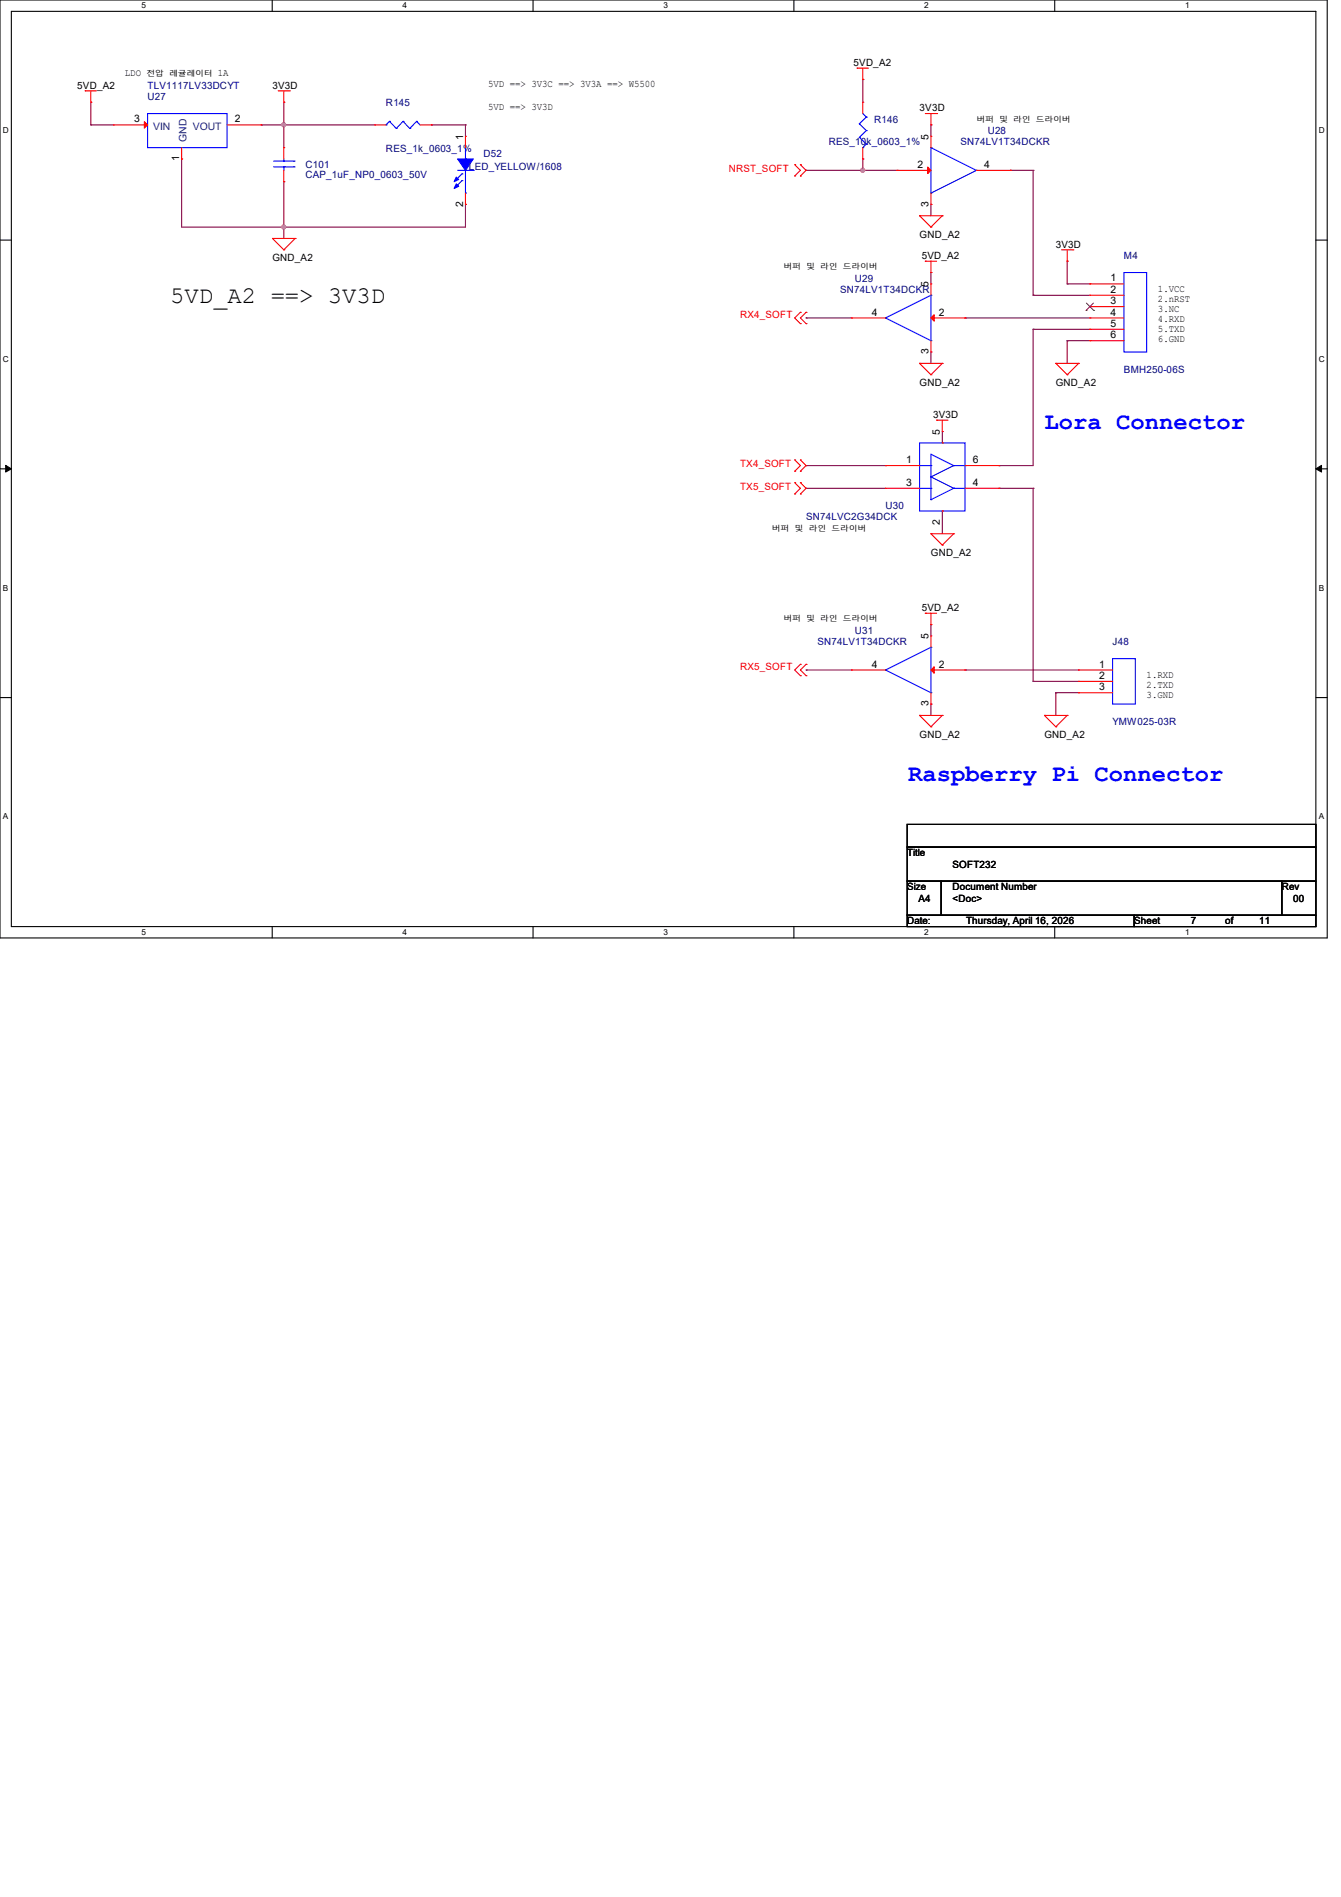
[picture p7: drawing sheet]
<svg xmlns="http://www.w3.org/2000/svg" width="210mm" height="297mm" viewBox="0 0 210 297" stroke-linecap="round" stroke-linejoin="round" font-family="sans-serif">
<path d="M0 0h207.9v146.9h-207.9zM1.8 1.8h204.3v143.3h-204.3z" fill="none" stroke="#000" stroke-width=".17"/>
<g fill="#fff">
<path d="M22.2 .2h.7v1.4h-.7z"/>
<path d="M22.2 145.2h.7v1.4h-.7z"/>
</g>
<path d="M42.6 0v1.8M42.6 145.1v1.8" fill="none" stroke="#000" stroke-width=".17"/>
<g fill="#fff">
<path d="M63 .2h.7v1.4h-.7z"/>
<path d="M63 145.2h.7v1.4h-.7z"/>
</g>
<path d="M83.5 0v1.8M83.5 145.1v1.8" fill="none" stroke="#000" stroke-width=".17"/>
<g fill="#fff">
<path d="M103.9 .2h.7v1.4h-.7z"/>
<path d="M103.9 145.2h.7v1.4h-.7z"/>
</g>
<path d="M124.3 0v1.8M124.3 145.1v1.8" fill="none" stroke="#000" stroke-width=".17"/>
<g fill="#fff">
<path d="M144.7 .2h.7v1.4h-.7z"/>
<path d="M144.7 145.2h.7v1.4h-.7z"/>
</g>
<path d="M165.2 0v1.8M165.2 145.1v1.8" fill="none" stroke="#000" stroke-width=".17"/>
<g fill="#fff">
<path d="M185.6 .2h.7v1.4h-.7z"/>
<path d="M185.6 145.2h.7v1.4h-.7z"/>
<path d="M.5 19.7h.9v1.4h-.9z"/>
<path d="M206.5 19.7h.9v1.4h-.9z"/>
<path d="M.5 55.5h.9v1.4h-.9z"/>
<path d="M206.5 55.5h.9v1.4h-.9z"/>
</g>
<path d="M0 37.6h1.8M206.1 37.6h1.8" fill="none" stroke="#000" stroke-width=".17"/>
<g fill="#fff">
<path d="M.5 91.3h.8v1.4h-.8z"/>
<path d="M206.5 91.3h.8v1.4h-.8z"/>
</g>
<path d="M0 73.4h1.8M206.1 73.4h1.8" fill="none" stroke="#000" stroke-width=".17"/>
<path d="M.9 72.9l.9 .5-.9 .5zM206.1 73.4l.9-.5v1z" fill="#000" stroke="#000" stroke-width=".16"/>
<g fill="#fff">
<path d="M.5 127.1h.8v1.4h-.8z"/>
<path d="M206.5 127.1h.8v1.4h-.8z"/>
</g>
<path d="M0 109.2h1.8M206.1 109.2h1.8M142.1 129.1h64v3.5h-64zM142.1 132.6h64v5.4h-64zM142.1 138h5.3v5.3h-5.3zM147.4 138h53.3v5.3h-53.3zM200.7 138h5.4v5.3h-5.4zM142.1 143.3h35.5v1.8h-35.5zM177.6 143.3h28.5v1.8h-28.5z" fill="none" stroke="#000" stroke-width=".17"/>
<g fill="none" stroke="#800040" stroke-width=".17">
<path d="M14.2 16h.1M14.2 19.6h.1M14.2 19.6h3.6M14.2 16v3.6M40.9 19.6h.1M40.9 19.6h17.8M44.4 16h.1M44.4 19.6h.1M44.4 16v7.1M67.6 19.6h.1M67.6 19.6h5.3M72.9 19.6h.1"/>
<path d="M72.9 19.6v1.7M135.1 12.4h.1M135.1 12.4v3.6M145.8 19.6h.1M145.8 19.6v1.7M28.4 24.9h.1M28.4 24.9v10.7h44.5v-3.6M44.4 28.4h.1M44.4 35.6h.1M44.4 28.4v8.9M72.9 32h.1M126.2 26.7h.1"/>
<path d="M126.2 26.7h14.3M135.1 26.7h.1M135.1 24.9h.1M135.1 24.9v1.8M145.8 32h.1M145.8 32v1.8M158.2 26.7h.1M158.2 26.7h3.6M161.8 26.7h.1M161.8 26.7v19.5M126.2 49.8h.1M126.2 49.8h7.1"/>
<path d="M145.8 42.7h.1M145.8 55.1h.1M145.8 42.7v1.7M145.8 55.1v1.8M151.1 49.8h.1M151.1 49.8h19.6M161.8 46.2h.1M161.8 51.6h.1M161.8 51.6v21.3h-5.3M161.8 46.2h8.9M161.8 51.6h8.9M167.1 53.3h.1"/>
<path d="M167.1 40.9h.1M167.1 44.4h.1M167.1 40.9v3.5M167.1 53.3v3.6M167.1 53.3h3.6M167.1 44.4h3.6M126.2 72.9h.1M126.2 76.5h.1M126.2 72.9h12.5M126.2 76.5h12.5M147.6 67.6h.1M147.6 67.6v1.7"/>
<path d="M156.5 72.9h.1M156.5 76.5h.1M156.5 76.5h5.3M161.8 76.5h.1M161.8 76.5v30.2M145.8 97.8h.1M145.8 97.8v1.8M147.6 80h.1M147.6 80v3.6M126.2 104.9h.1M126.2 104.9h7.1M145.8 110.2h.1"/>
<path d="M145.8 110.2v1.8M151.1 104.9h.1M151.1 104.9h17.8M161.8 106.7h.1M161.8 106.7h7.1M165.4 108.5h.1M165.4 108.5h3.5M165.4 108.5v3.5"/>
</g>
<g fill="#f0f" stroke="#f0f" stroke-width=".17">
<circle cx="44.4" cy="19.5" r=".32"/>
<circle cx="135.1" cy="26.6" r=".32"/>
<circle cx="44.4" cy="35.5" r=".32"/>
</g>
<g fill="none" stroke="#f00" stroke-width=".17">
<path d="M13.3 14.2h.1M13.3 14.2h1.8M14.2 16h.1M14.2 14.2v1.8M17.8 19.6h.1M17.8 19.6h5.3M35.6 19.6h5.3M40.9 19.6h.1M43.6 14.2h1.7M44.4 16h.1M44.4 14.2v1.8M45.3 14.2h.1"/>
<path d="M58.7 19.6h.1M58.7 19.6h1.8M65.8 19.6h1.8M67.6 19.6h.1M134.2 10.7h.1M134.2 10.7h1.8M135.1 12.4h.1M135.1 16h.1M135.1 10.7v1.7M135.1 16v1.8M144.9 17.8h1.8M145.8 19.6h.1"/>
<path d="M145.8 17.8v1.8M146.7 17.8h.1M28.4 24.9h.1M28.4 23.1v1.8M42.7 37.3h.1M42.7 37.3h3.5M42.7 37.3l1.7 1.8M44.4 39.1h.1M44.4 23.1h.1M44.4 28.4h.1M44.4 23.1v1.8M44.4 26.7v1.7"/>
<path d="M46.2 37.3h.1M46.2 37.3l-1.8 1.8M72.9 21.3h.1M72.9 32h.1M72.9 21.3v1.8M72.9 30.2v1.8M124.5 25.8h.1M124.5 27.6h.1M124.5 25.8l.8 .9-.8 .9M125.3 27.6h.1M125.3 25.8h.1M125.3 25.8l.9 .9-.9 .9"/>
<path d="M135.1 24.9h.1M135.1 23.1v1.8M140.5 26.7h.1M140.5 26.7h5.3M144 33.8h.1M144 33.8h3.6M144 33.8l1.8 1.8M145.8 35.6h.1M145.8 21.3h.1M145.8 32h.1M145.8 21.3v1.8M145.8 30.2v1.8"/>
<path d="M147.6 33.8h.1M147.6 33.8l-1.8 1.8M152.9 26.7h5.3M158.2 26.7h.1M166.2 39.1h1.8M167.1 39.1v1.8M168 39.1h.1M125.3 50.7h.1M125.3 48.9h.1M125.3 48.9l-.8 .9 .8 .9M126.2 50.7h.1M126.2 48.9h.1"/>
<path d="M126.2 48.9l-.9 .9 .9 .9M133.3 49.8h.1M133.3 49.8h5.4M144 56.9h.1M144 56.9h3.6M144 56.9l1.8 1.8M144.9 40.9h.1M144.9 40.9h1.8M145.8 42.7h.1M145.8 58.7h.1M145.8 44.4h.1M145.8 55.1h.1"/>
<path d="M145.8 40.9v1.8M145.8 44.4v1.8M145.8 53.3v1.8M145.8 49.8h5.3M147.6 56.9h.1M147.6 56.9l-1.8 1.8M151.1 49.8h.1M165.4 56.9h.1M165.4 56.9h3.5M165.4 56.9l1.7 1.8M167.1 40.9h.1M167.1 58.7h.1"/>
<path d="M168.9 56.9h.1M168.9 56.9l-1.8 1.8M170.7 44.4h.1M170.7 46.2h.1M170.7 48h.1M170.7 49.8h.1M170.7 51.6h.1M170.7 53.3h.1M170.7 44.4h5.3M170.7 46.2h5.3M170.7 48h5.3M170.7 49.8h5.3"/>
<path d="M170.7 51.6h5.3M170.7 53.3h5.3M124.5 72h.1M124.5 73.8h.1M124.5 75.6h.1M124.5 77.3h.1M124.5 72l.8 .9-.8 .9M124.5 75.6l.8 .9-.8 .8M125.3 73.8h.1M125.3 72h.1M125.3 77.3h.1M125.3 75.6h.1"/>
<path d="M125.3 72l.9 .9-.9 .9M125.3 75.6l.9 .9-.9 .8M138.7 72.9h.1M138.7 76.5h.1M138.7 72.9h5.3M138.7 76.5h5.3M146.7 65.8h.1M146.7 65.8h1.8M147.6 67.6h.1M147.6 69.3h.1M147.6 65.8v1.8M151.1 72.9h5.4"/>
<path d="M151.1 76.5h5.4M156.5 76.5h.1M156.5 72.9h.1M144.9 96h.1M144.9 96h1.8M145.8 97.8h.1M145.8 83.6h.1M145.8 99.6h.1M145.8 96v1.8M145.8 99.6v1.7M145.8 83.6h3.6M145.8 83.6l1.8 1.7"/>
<path d="M147.6 85.3h.1M147.6 80h.1M149.4 83.6h.1M149.4 83.6l-1.8 1.7M125.3 105.8h.1M125.3 104h.1M125.3 104l-.8 .9 .8 .9M126.2 105.8h.1M126.2 104h.1M126.2 104l-.9 .9 .9 .9M133.3 104.9h.1M133.3 104.9h5.4"/>
<path d="M144 112h.1M144 112h3.6M144 112l1.8 1.8M145.8 113.8h.1M145.8 110.2h.1M145.8 108.5v1.7M145.8 104.9h5.3M147.6 112h.1M147.6 112l-1.8 1.8M151.1 104.9h.1M163.6 112h.1M163.6 112h3.5"/>
<path d="M163.6 112l1.8 1.8M165.4 113.8h.1M167.1 112h.1M167.1 112l-1.7 1.8M168.9 104.9h.1M168.9 106.7h.1M168.9 108.5h.1M168.9 104.9h5.3M168.9 106.7h5.3M168.9 108.5h5.3"/>
</g>
<g fill="none" stroke="#00f" stroke-width=".17">
<path d="M23.1 17.8h12.5v5.3h-12.5zM60.5 19.6h.1M61 19h.1M61 19l1.1 1.1M61 19l-.5 .6M63.1 19h.1M63.1 19l1.1 1.1M63.1 19l-1 1.1M65.2 19h.1M65.2 19l.6 .6M65.2 19l-1 1.1M134.6 19.4h.1"/>
<path d="M134.6 19.4l1.1 1M135.1 17.8l.6 .5M135.7 18.3h.1M135.7 18.3l-1.1 1.1M42.8 26.1h3.3M42.8 25.2h3.3M44.4 25.2h.1M44.4 26.1h.1M44.4 24.9v.3M44.4 26.1v.6M46.1 26.1h.1M46.1 25.2h.1"/>
<path d="M62.1 20.1h.1M64.2 20.1h.1M71.7 26.7h2.4M72.3 27.2h.1M72.3 28.3h.1M72.3 27.2l-1 1.1M72.3 28.3l-1 1M72.9 24.9h.1M72.9 30.2h.1M72.9 23.1v1.8M72.9 26.7v3.5M74.1 26.7h.1"/>
<path d="M134.6 21.5h.1M134.6 21.5l1.1 1.1M135.1 23.1h.1M135.7 20.4h.1M135.7 22.6h.1M135.7 20.4l-1.1 1.1M135.7 22.6l-.6 .5M145.8 23.1h.1M145.8 30.2h.1M145.8 23.1l7.1 3.6M145.8 23.1v7.1M152.9 26.7h.1"/>
<path d="M152.9 26.7l-7.1 3.5M138.7 49.8h.1M138.7 49.8l7.1 3.5M145.8 46.2h.1M145.8 53.3h.1M145.8 46.2v7.1M145.8 46.2l-7.1 3.6M176 42.7h3.6v12.4h-3.6zM144 69.3h7.1v10.7h-7.1zM144 72.9h1.8M144 76.5h1.8M145.8 74.7h.1"/>
<path d="M145.8 78.2h.1M145.8 72.9h.1M145.8 76.5h.1M145.8 74.7l3.6 1.8M149.4 72.9h.1M149.4 76.5h.1M149.4 72.9l-3.6-1.8v7.1M149.4 72.9l-3.6 1.8M149.4 76.5l-3.6 1.7M149.4 72.9h1.7M149.4 76.5h1.7M151.1 76.5h.1"/>
<path d="M151.1 72.9h.1M138.7 104.9h.1M138.7 104.9l7.1 3.6M145.8 101.3h.1M145.8 108.5h.1M145.8 101.3v7.2M145.8 101.3l-7.1 3.6M174.2 103.1h3.6v7.1h-3.6z"/>
</g>
<path d="M170.1 48.6h.1M170.1 47.5l1.2 1.1M171.2 47.5l-1.1 1.1M171.3 48.6h.1" fill="none" stroke="#804000" stroke-width=".16"/>
<g fill="#f00" stroke="#f00" stroke-width=".17">
<path d="M145.3 26.2l.5 .5-.5 .5z"/>
<path d="M145.8 49.8l.5-.5v1z"/>
<path d="M145.8 104.9l.5-.5v1z"/>
<path d="M22.6 19l.5 .6-.5 .5z"/>
</g>
<g fill="#00f" stroke="#00f" stroke-width=".17">
<path d="M71.7 24.9h2.4l-1.2 1.8z" fill-rule="evenodd"/>
<path d="M71.5 28.8l.3 .4-.7 .3z" fill-rule="evenodd"/>
<path d="M71.5 27.7l.3 .4-.7 .3z" fill-rule="evenodd"/>
</g>
<text font-size="3.7" x="26.7" y="47.5">5VD_A2 ==&gt; 3V3D</text>
<g font-size="3.7" fill="#00f">
<text x="163.6" y="67.2">Lora Connector</text>
<text x="142.2" y="122.3">Raspberry Pi Connector</text>
</g>
<g font-size="1.6">
<text x="19.6" y="11.9">LDO</text>
<text x="34.1" y="11.9">1A</text>
<text x="133.7" y="10.3">5VD_A2</text>
<text x="12.1" y="13.9">5VD_A2</text>
<text x="42.7" y="13.9">3V3D</text>
<text x="76.5" y="13.7">5VD ==&gt; 3V3C ==&gt; 3V3A ==&gt; W5500</text>
<text x="76.5" y="17.2">5VD ==&gt; 3V3D</text>
<text x="144" y="17.4">3V3D</text>
<text x="21" y="19.2">3</text>
<text x="36.8" y="19.2">2</text>
<text x="72.5" y="21.9" transform="rotate(-90 72.5 21.9)">1</text>
<text x="145.4" y="21.9" transform="rotate(-90 145.4 21.9)">5</text>
<text x="28.1" y="25.2" transform="rotate(-90 28.1 25.2)">1</text>
<text x="143.7" y="26.3">2</text>
<text x="154.1" y="26.3">4</text>
<text x="72.5" y="32.3" transform="rotate(-90 72.5 32.3)">2</text>
<text x="145.4" y="32.3" transform="rotate(-90 145.4 32.3)">3</text>
<text x="42.7" y="40.9">GND_A2</text>
<text x="144" y="37.3">GND_A2</text>
<text x="144.4" y="40.6">5VD_A2</text>
<text x="165.4" y="38.8">3V3D</text>
<text x="145.4" y="45" transform="rotate(-90 145.4 45)">5</text>
<text x="173.9" y="44.1">1</text>
<text x="173.9" y="45.8">2</text>
<text x="173.9" y="47.6">3</text>
<text x="181.4" y="45.7">1.VCC</text>
<text x="181.4" y="47.2">2.nRST</text>
<text x="136.6" y="49.4">4</text>
<text x="147" y="49.4">2</text>
<text x="173.9" y="49.4">4</text>
<text x="173.9" y="51.2">5</text>
<text x="173.9" y="53">6</text>
<text x="181.4" y="48.8">3.NC</text>
<text x="181.4" y="50.4">4.RXD</text>
<text x="181.4" y="51.9">5.TXD</text>
<text x="181.4" y="53.5">6.GND</text>
<text x="145.4" y="55.5" transform="rotate(-90 145.4 55.5)">3</text>
<text x="144" y="60.5">GND_A2</text>
<text x="146.1" y="65.4">3V3D</text>
<text x="165.4" y="60.5">GND_A2</text>
<text x="147.2" y="68.1" transform="rotate(-90 147.2 68.1)">5</text>
<text x="141.9" y="72.5">1</text>
<text x="141.9" y="76.1">3</text>
<text x="152.4" y="76.1">4</text>
<text x="152.4" y="72.5">6</text>
<text x="147.2" y="82.1" transform="rotate(-90 147.2 82.1)">2</text>
<text x="145.8" y="87.1">GND_A2</text>
<text x="144.4" y="95.7">5VD_A2</text>
<text x="145.4" y="100.1" transform="rotate(-90 145.4 100.1)">5</text>
<text x="136.6" y="104.5">4</text>
<text x="147" y="104.5">2</text>
<text x="172.1" y="104.5">1</text>
<text x="172.1" y="106.3">2</text>
<text x="179.6" y="106.1">1.RXD</text>
<text x="179.6" y="107.7">2.TXD</text>
<text x="145.4" y="110.6" transform="rotate(-90 145.4 110.6)">3</text>
<text x="172.1" y="108.1">3</text>
<text x="179.6" y="109.3">3.GND</text>
<text x="144" y="115.6">GND_A2</text>
<text x="163.6" y="115.6">GND_A2</text>
<text x="142.1" y="134.1">Title</text>
<text x="149.2" y="135.8">SOFT232</text>
<text x="142.1" y="139.4">Size</text>
<text x="143.8" y="141.2">A4</text>
<text x="149.2" y="139.4">Document Number</text>
<text x="149.2" y="141.2">&lt;Doc&gt;</text>
<text x="200.7" y="139.4">Rev</text>
<text x="202.5" y="141.2">00</text>
<text x="142.1" y="144.7">Date:</text>
<text x="151.3" y="144.7">Thursday, April 16, 2026</text>
<text x="177.6" y="144.7">Sheet</text>
<text x="186.5" y="144.7">7</text>
<text x="191.9" y="144.7">of</text>
<text x="197.2" y="144.7">11</text>
</g>
<g font-size="1.6" fill="#000080">
<text x="23.1" y="15.7">U27</text>
<text x="23.1" y="13.9">TLV1117LV33DCYT</text>
<text x="60.5" y="16.6">R145</text>
<text x="60.5" y="23.8">RES_1k_0603_1%</text>
<text x="129.8" y="22.8">RES_10k_0603_1%</text>
<text x="136.9" y="19.2">R146</text>
<text x="150.4" y="22.8">SN74LV1T34DCKR</text>
<text x="154.7" y="21">U28</text>
<text x="47.8" y="26.3">C101</text>
<text x="47.8" y="27.9">CAP_1uF_NP0_0603_50V</text>
<text x="73.4" y="26.7">LED_YELLOW/1608</text>
<text x="75.7" y="24.6">D52</text>
<text x="176" y="40.6">M4</text>
<text x="131.6" y="45.9">SN74LV1T34DCKR</text>
<text x="133.9" y="44.1">U29</text>
<text x="176" y="58.3">BMH250-06S</text>
<text x="126.2" y="81.4">SN74LVC2G34DCK</text>
<text x="138.7" y="79.7">U30</text>
<text x="128" y="101">SN74LV1T34DCKR</text>
<text x="133.9" y="99.2">U31</text>
<text x="174.2" y="101">J48</text>
<text x="174.2" y="113.5">YMW025-03R</text>
</g>
<g font-size="1.6" fill="#004080">
<text x="24" y="20.3">VIN</text>
<text x="29.2" y="22.2" transform="rotate(-90 29.2 22.2)">GND</text>
<text x="30.2" y="20.3">VOUT</text>
</g>
<g font-size="1.6" fill="#f00">
<text x="114.1" y="26.9">NRST_SOFT</text>
<text x="115.9" y="49.8">RX4_SOFT</text>
<text x="115.9" y="73.1">TX4_SOFT</text>
<text x="115.9" y="76.7">TX5_SOFT</text>
<text x="115.9" y="104.9">RX5_SOFT</text>
</g>
<g font-size="1.3">
<text x="22.2" y="1.3">5</text>
<text x="63" y="1.3">4</text>
<text x="103.9" y="1.3">3</text>
<text x="144.7" y="1.3">2</text>
<text x="185.6" y="1.3">1</text>
<text x=".5" y="20.8">D</text>
<text x="206.5" y="20.8">D</text>
<text x=".5" y="56.6">C</text>
<text x="206.5" y="56.6">C</text>
<text x=".5" y="92.5">B</text>
<text x="206.5" y="92.5">B</text>
<text x=".5" y="128.3">A</text>
<text x="206.5" y="128.3">A</text>
<text x="22.2" y="146.4">5</text>
<text x="63" y="146.4">4</text>
<text x="103.9" y="146.4">3</text>
<text x="144.7" y="146.4">2</text>
<text x="185.6" y="146.4">1</text>
</g>
<g font-size="1.1">
<text x="22.9" y="11.9">전압</text>
<text x="26.5" y="11.9">레귤레이터</text>
<text x="152.9" y="19.1">버퍼</text>
<text x="156.5" y="19.1">및</text>
<text x="158.7" y="19.1">라인</text>
<text x="162.2" y="19.1">드라이버</text>
<text x="122.7" y="42.2">버퍼</text>
<text x="126.2" y="42.2">및</text>
<text x="128.4" y="42.2">라인</text>
<text x="132" y="42.2">드라이버</text>
<text x="120.9" y="83.1">버퍼</text>
<text x="124.5" y="83.1">및</text>
<text x="126.7" y="83.1">라인</text>
<text x="130.2" y="83.1">드라이버</text>
<text x="122.7" y="97.3">버퍼</text>
<text x="126.2" y="97.3">및</text>
<text x="128.4" y="97.3">라인</text>
<text x="132" y="97.3">드라이버</text>
</g>
</svg>
